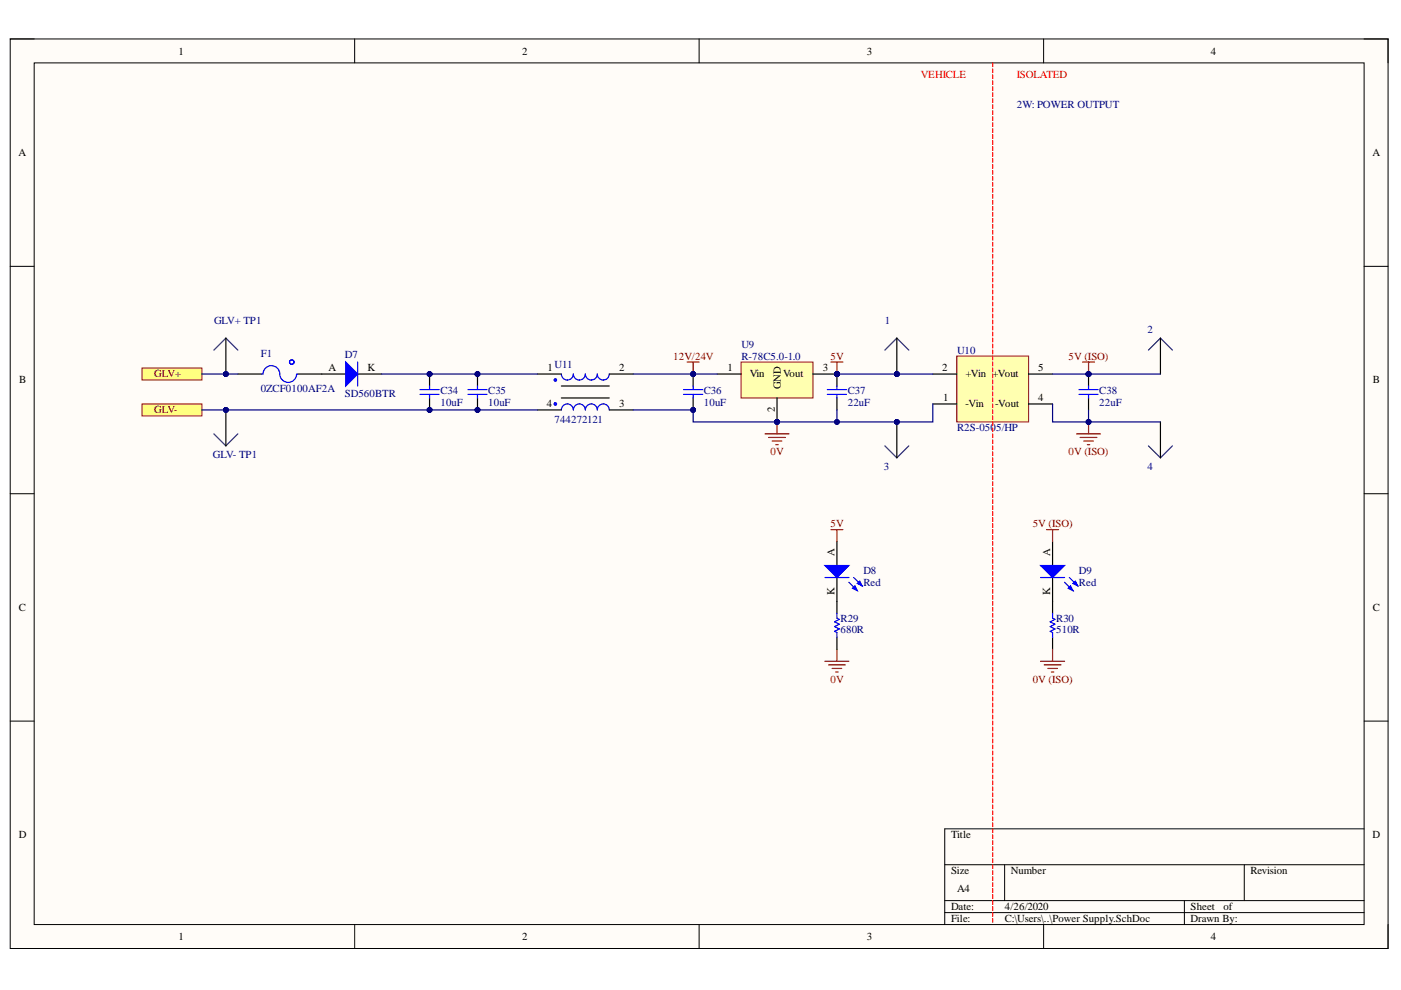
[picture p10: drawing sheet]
<svg xmlns="http://www.w3.org/2000/svg" width="297mm" height="210mm" viewBox="0 0 297 210" stroke-linecap="round" stroke-linejoin="round" font-family="sans-serif">
<path d="M2.2 8.3h292.1v192.8h-292.1z" fill-rule="evenodd" fill="#fffcf8"/>
<path d="M2.2 8.3h292.1v192.8h-292.1z" fill="none" stroke="#000" stroke-width=".21"/>
<path d="M7.2 13.3h282v182.7h-282z" fill-rule="evenodd" fill="#fffcf8"/>
<g fill="none" stroke="#000" stroke-width=".21">
<path d="M2.2 8.3h5M7.2 13.3h282v182.7h-282zM75.2 8.3v5M148.2 8.3v5M221.3 8.3v5M289.2 8.3h5.1v5M2.2 56.5h5M289.2 56.5h5.1M2.2 104.7h5M289.2 104.7h5.1M2.2 152.9h5M289.2 152.9h5.1"/>
<path d="M289.2 175.7h-88.9v20.3M75.2 196v5.1M148.2 196v5.1M200.3 183.3h88.9M200.3 191h88.9M200.3 193.5h88.9M213 183.3v7.7M221.3 196v5.1M251.1 191v5M263.8 183.3v7.7M294.3 196v5.1"/>
</g>
<circle cx="164.7" cy="89.5" r=".51" fill="#000080"/>
<circle cx="164.7" cy="89.5" r=".51" fill="none" stroke="#000080" stroke-width=".21"/>
<circle cx="177.4" cy="79.3" r=".51" fill="#000080"/>
<circle cx="177.4" cy="79.3" r=".51" fill="none" stroke="#000080" stroke-width=".21"/>
<path d="M157.1 76.8h15.3v7.6h-15.3z" fill-rule="evenodd" fill="#ffffb0"/>
<path d="M157.1 76.8h15.3v7.6h-15.3z" fill="none" stroke="#800000" stroke-width=".21"/>
<path d="M152 79.3h5.1M164.7 84.4v5.1" fill="none" stroke="#000" stroke-width=".25"/>
<circle cx="164.7" cy="89.5" r=".51" fill="#000080"/>
<circle cx="164.7" cy="89.5" r=".51" fill="none" stroke="#000080" stroke-width=".21"/>
<path d="M172.4 79.3h5" fill="none" stroke="#000" stroke-width=".25"/>
<circle cx="177.4" cy="79.3" r=".51" fill="#000080"/>
<circle cx="177.4" cy="79.3" r=".51" fill="none" stroke="#000080" stroke-width=".21"/>
<circle cx="147" cy="86.9" r=".51" fill="#000080"/>
<circle cx="147" cy="86.9" r=".51" fill="none" stroke="#000080" stroke-width=".21"/>
<circle cx="147" cy="79.3" r=".51" fill="#000080"/>
<circle cx="147" cy="79.3" r=".51" fill="none" stroke="#000080" stroke-width=".21"/>
<path d="M147 84.4v2.5" fill="none" stroke="#000" stroke-width=".25"/>
<circle cx="147" cy="86.9" r=".51" fill="#000080"/>
<circle cx="147" cy="86.9" r=".51" fill="none" stroke="#000080" stroke-width=".21"/>
<path d="M147 79.3v2.5" fill="none" stroke="#000" stroke-width=".25"/>
<circle cx="147" cy="79.3" r=".51" fill="#000080"/>
<circle cx="147" cy="79.3" r=".51" fill="none" stroke="#000080" stroke-width=".21"/>
<path d="M144.9 82.6h4.1M144.9 83.6h4.1M147 81.8v.8M147 83.6v.8" fill="none" stroke="#00f" stroke-width=".25"/>
<circle cx="177.4" cy="79.3" r=".51" fill="#000080"/>
<circle cx="177.4" cy="79.3" r=".51" fill="none" stroke="#000080" stroke-width=".21"/>
<path d="M177.4 79.3v2.5M177.4 84.4v2.5" fill="none" stroke="#000" stroke-width=".25"/>
<circle cx="177.4" cy="79.3" r=".51" fill="#000080"/>
<circle cx="177.4" cy="79.3" r=".51" fill="none" stroke="#000080" stroke-width=".21"/>
<path d="M175.4 82.6h4.1M175.4 83.6h4.1M177.4 81.8v.8M177.4 83.6v.8" fill="none" stroke="#00f" stroke-width=".25"/>
<path d="M202.9 75.5h15.2v14h-15.2z" fill-rule="evenodd" fill="#ffffb0"/>
<path d="M202.9 75.5h15.2v14h-15.2z" fill="none" stroke="#800000" stroke-width=".21"/>
<path d="M197.8 79.3h5.1M218.1 79.3h5.1M197.8 85.7h5.1M218.1 85.7h5.1" fill="none" stroke="#000" stroke-width=".25"/>
<circle cx="101.2" cy="86.9" r=".51" fill="#000080"/>
<circle cx="101.2" cy="86.9" r=".51" fill="none" stroke="#000080" stroke-width=".21"/>
<circle cx="101.2" cy="79.3" r=".51" fill="#000080"/>
<circle cx="101.2" cy="79.3" r=".51" fill="none" stroke="#000080" stroke-width=".21"/>
<path d="M101.2 84.4v2.5" fill="none" stroke="#000" stroke-width=".25"/>
<circle cx="101.2" cy="86.9" r=".51" fill="#000080"/>
<circle cx="101.2" cy="86.9" r=".51" fill="none" stroke="#000080" stroke-width=".21"/>
<path d="M101.2 79.3v2.5" fill="none" stroke="#000" stroke-width=".25"/>
<circle cx="101.2" cy="79.3" r=".51" fill="#000080"/>
<circle cx="101.2" cy="79.3" r=".51" fill="none" stroke="#000080" stroke-width=".21"/>
<path d="M99.2 82.6h4.1M99.2 83.6h4.1M101.2 81.8v.8M101.2 83.6v.8" fill="none" stroke="#00f" stroke-width=".25"/>
<circle cx="91.1" cy="86.9" r=".51" fill="#000080"/>
<circle cx="91.1" cy="86.9" r=".51" fill="none" stroke="#000080" stroke-width=".21"/>
<circle cx="91.1" cy="79.3" r=".51" fill="#000080"/>
<circle cx="91.1" cy="79.3" r=".51" fill="none" stroke="#000080" stroke-width=".21"/>
<path d="M91.1 84.4v2.5" fill="none" stroke="#000" stroke-width=".25"/>
<circle cx="91.1" cy="86.9" r=".51" fill="#000080"/>
<circle cx="91.1" cy="86.9" r=".51" fill="none" stroke="#000080" stroke-width=".21"/>
<path d="M91.1 79.3v2.5" fill="none" stroke="#000" stroke-width=".25"/>
<circle cx="91.1" cy="79.3" r=".51" fill="#000080"/>
<circle cx="91.1" cy="79.3" r=".51" fill="none" stroke="#000080" stroke-width=".21"/>
<path d="M89 82.6h4.1M89 83.6h4.1M91.1 81.8v.8M91.1 83.6v.8" fill="none" stroke="#00f" stroke-width=".25"/>
<circle cx="230.8" cy="79.3" r=".51" fill="#000080"/>
<circle cx="230.8" cy="79.3" r=".51" fill="none" stroke="#000080" stroke-width=".21"/>
<path d="M230.8 79.3v2.5M230.8 84.4v2.5" fill="none" stroke="#000" stroke-width=".25"/>
<circle cx="230.8" cy="79.3" r=".51" fill="#000080"/>
<circle cx="230.8" cy="79.3" r=".51" fill="none" stroke="#000080" stroke-width=".21"/>
<path d="M228.8 82.6h4M228.8 83.6h4M230.8 81.8v.8M230.8 83.6v.8" fill="none" stroke="#00f" stroke-width=".25"/>
<path d="M30.1 78h12.7v2.6h-12.7z" fill-rule="evenodd" fill="#ffff80"/>
<path d="M30.1 78h12.7v2.6h-12.7z" fill="none" stroke="#800000" stroke-width=".21"/>
<path d="M30.1 85.6h12.7v2.6h-12.7z" fill-rule="evenodd" fill="#ffff80"/>
<path d="M30.1 85.6h12.7v2.6h-12.7z" fill="none" stroke="#800000" stroke-width=".21"/>
<path d="M50.4 79.3h5.1M63.1 79.3h10.2M75.8 79.3h5.1" fill="none" stroke="#000" stroke-width=".25"/>
<g fill="none" stroke="#00f" stroke-width=".25">
<path d="M55.5 79.3h.3M55.8 79.3a1.78 1.78 0 0 1 1.8-1.8 1.78 1.78 0 0 1 1.7 1.8 1.78 1.78 0 0 0 1.8 1.8 1.78 1.78 0 0 0 1.8-1.7M62.9 79.3h.2"/>
<circle cx="61.9" cy="76.8" r=".48"/>
</g>
<path d="M73.3 76.8l2.5 2.5-2.5 2.5z" fill="#00f"/>
<path d="M73.3 76.8l2.5 2.5-2.5 2.5zM75.8 76.8v5M223.2 130.1v1l.5 .2-1 .5 1 .5-1 .6 1 .5-1 .5 .5 .2v1" fill="none" stroke="#00f" stroke-width=".25"/>
<path d="M223.2 114.8v5.1M223.2 122.4v7.7M223.2 135.1v2.6" fill="none" stroke="#000" stroke-width=".25"/>
<path d="M220.6 119.9h5.1l-2.5 2.5z" fill="#00f"/>
<path d="M220.6 119.9h5.1l-2.5 2.5zM225.7 123.5l1.8 1.7M226.7 122.4l1.8 1.8" fill="none" stroke="#00f" stroke-width=".25"/>
<path d="M226.5 124.7l.5-.5 .5 1z" fill="#00f"/>
<path d="M226.5 124.7l.5-.5 .5 1z" fill="none" stroke="#00f" stroke-width=".25"/>
<path d="M227.5 123.7l.5-.5 .5 1z" fill="#00f"/>
<path d="M220.6 122.4h5.1M227.5 123.7l.5-.5 .5 1z" fill="none" stroke="#00f" stroke-width=".25"/>
<path d="M221.9 112.3h2.5M223.2 112.3v2.5M223.2 137.7v2.5M220.6 140.2h5.1M221.4 141h3.5M222.2 141.7h2M222.9 142.5h.5" fill="none" stroke="#800000" stroke-width=".25"/>
<path d="M177.4 114.8v5.1M177.4 122.4v5.1" fill="none" stroke="#000" stroke-width=".25"/>
<path d="M174.9 119.9h5.1l-2.6 2.5z" fill="#00f"/>
<path d="M174.9 119.9h5.1l-2.6 2.5zM180 123.5l1.8 1.7M181 122.4l1.8 1.8" fill="none" stroke="#00f" stroke-width=".25"/>
<path d="M180.7 124.7l.6-.5 .5 1z" fill="#00f"/>
<path d="M180.7 124.7l.6-.5 .5 1z" fill="none" stroke="#00f" stroke-width=".25"/>
<path d="M181.8 123.7l.5-.5 .5 1z" fill="#00f"/>
<path d="M174.9 122.4h5.1M177.4 130.1v1l.6 .2-1.1 .5 1.1 .5-1.1 .6 1.1 .5-1.1 .5 .5 .2v1M181.8 123.7l.5-.5 .5 1z" fill="none" stroke="#00f" stroke-width=".25"/>
<path d="M229.5 76.8h2.6M230.8 76.8v2.5M176.2 112.3h2.5M177.4 112.3v2.5M177.4 137.7v2.5M174.9 140.2h5.1M175.7 141h3.5M176.4 141.7h2.1M177.2 142.5h.5" fill="none" stroke="#800000" stroke-width=".25"/>
<path d="M177.4 127.5v2.6M177.4 135.1v2.6" fill="none" stroke="#000" stroke-width=".25"/>
<circle cx="230.8" cy="79.3" r=".51" fill="#000080"/>
<circle cx="230.8" cy="79.3" r=".51" fill="none" stroke="#000080" stroke-width=".21"/>
<path d="M228.2 92h5.1M229 92.8h3.6M229.8 93.5h2M230.5 94.3h.5M230.8 89.5v2.5" fill="none" stroke="#800000" stroke-width=".25"/>
<circle cx="230.8" cy="89.5" r=".51" fill="#000080"/>
<circle cx="230.8" cy="89.5" r=".51" fill="none" stroke="#000080" stroke-width=".21"/>
<circle cx="190.1" cy="79.3" r=".51" fill="#000080"/>
<circle cx="190.1" cy="79.3" r=".51" fill="none" stroke="#000080" stroke-width=".21"/>
<path d="M187.6 74.2l2.5-2.5 2.6 2.5" fill="none" stroke="#073763" stroke-width=".25"/>
<path d="M190.1 71.7v7.6" fill="none" stroke="#000" stroke-width=".25"/>
<circle cx="190.1" cy="79.3" r=".51" fill="#000080"/>
<circle cx="190.1" cy="79.3" r=".51" fill="none" stroke="#000080" stroke-width=".21"/>
<circle cx="190.1" cy="89.5" r=".51" fill="#000080"/>
<circle cx="190.1" cy="89.5" r=".51" fill="none" stroke="#000080" stroke-width=".21"/>
<path d="M187.6 94.5l2.5 2.6 2.6-2.6" fill="none" stroke="#073763" stroke-width=".25"/>
<path d="M190.1 89.5v7.6" fill="none" stroke="#000" stroke-width=".25"/>
<circle cx="190.1" cy="89.5" r=".51" fill="#000080"/>
<circle cx="190.1" cy="89.5" r=".51" fill="none" stroke="#000080" stroke-width=".21"/>
<path d="M243.5 74.2l2.5-2.5 2.6 2.5M243.5 94.5l2.5 2.6 2.6-2.6" fill="none" stroke="#073763" stroke-width=".25"/>
<path d="M246 71.7v7.6M246 89.5v7.6" fill="none" stroke="#000" stroke-width=".25"/>
<circle cx="47.9" cy="86.9" r=".51" fill="#000080"/>
<circle cx="47.9" cy="86.9" r=".51" fill="none" stroke="#000080" stroke-width=".21"/>
<path d="M45.3 92l2.6 2.5 2.5-2.5" fill="none" stroke="#073763" stroke-width=".25"/>
<path d="M47.9 86.9v7.6" fill="none" stroke="#000" stroke-width=".25"/>
<circle cx="47.9" cy="86.9" r=".51" fill="#000080"/>
<circle cx="47.9" cy="86.9" r=".51" fill="none" stroke="#000080" stroke-width=".21"/>
<circle cx="47.9" cy="79.3" r=".51" fill="#000080"/>
<circle cx="47.9" cy="79.3" r=".51" fill="none" stroke="#000080" stroke-width=".21"/>
<path d="M45.3 74.2l2.6-2.5 2.5 2.5" fill="none" stroke="#073763" stroke-width=".25"/>
<path d="M47.9 71.7v7.6" fill="none" stroke="#000" stroke-width=".25"/>
<circle cx="47.9" cy="79.3" r=".51" fill="#000080"/>
<circle cx="47.9" cy="79.3" r=".51" fill="none" stroke="#000080" stroke-width=".21"/>
<path d="M176.2 76.8h2.5M177.4 76.8v2.5" fill="none" stroke="#800000" stroke-width=".25"/>
<circle cx="177.4" cy="79.3" r=".51" fill="#000080"/>
<circle cx="177.4" cy="79.3" r=".51" fill="none" stroke="#000080" stroke-width=".21"/>
<path d="M162.2 92h5.1M163 92.8h3.5M163.7 93.5h2.1M164.5 94.3h.5M164.7 89.5v2.5" fill="none" stroke="#800000" stroke-width=".25"/>
<circle cx="164.7" cy="89.5" r=".51" fill="#000080"/>
<circle cx="164.7" cy="89.5" r=".51" fill="none" stroke="#000080" stroke-width=".21"/>
<g fill="none" stroke="#f00" stroke-width=".25">
<path d="M210.5 13.3v.8M210.5 14.6v.8M210.5 15.9v.8M210.5 17.1v.8M210.5 18.4v.8M210.5 19.7v.8M210.5 20.9v.8M210.5 22.2v.8M210.5 23.5v.8M210.5 24.8v.7M210.5 26v.8M210.5 27.3v.8"/>
<path d="M210.5 28.6v.8M210.5 29.8v.8M210.5 31.1v.8M210.5 32.4v.8M210.5 33.6v.8M210.5 34.9v.8M210.5 36.2v.8M210.5 37.4v.8M210.5 38.7v.8M210.5 40v.8M210.5 41.2v.8M210.5 42.5v.8"/>
<path d="M210.5 43.8v.8M210.5 45v.8M210.5 46.3v.8M210.5 47.6v.8M210.5 48.9v.7M210.5 50.1v.8M210.5 51.4v.8M210.5 52.7v.8M210.5 53.9v.8M210.5 55.2v.8M210.5 56.5v.8M210.5 57.7v.8"/>
<path d="M210.5 59v.8M210.5 60.3v.8M210.5 61.5v.8M210.5 62.8v.8M210.5 64.1v.8M210.5 65.3v.8M210.5 66.6v.8M210.5 67.9v.8M210.5 69.2v.7M210.5 70.4v.8M210.5 71.7v.8M210.5 73v.8"/>
<path d="M210.5 74.2v.8M210.5 75.5v.8M210.5 76.8v.8M210.5 78v.8M210.5 79.3v.8M210.5 80.6v.8M210.5 81.8v.8M210.5 83.1v.8M210.5 84.4v.8M210.5 85.7v.7M210.5 86.9v.8M210.5 88.2v.8"/>
<path d="M210.5 89.5v.8M210.5 90.7v.8M210.5 92v.8M210.5 93.3v.8M210.5 94.5v.8M210.5 95.8v.8M210.5 97.1v.8M210.5 98.3v.8M210.5 99.6v.8M210.5 100.9v.8M210.5 102.1v.8M210.5 103.4v.8"/>
<path d="M210.5 104.7v.8M210.5 106v.7M210.5 107.2v.8M210.5 108.5v.8M210.5 109.8v.8M210.5 111v.8M210.5 112.3v.8M210.5 113.6v.8M210.5 114.8v.8M210.5 116.1v.8M210.5 117.4v.8M210.5 118.6v.8"/>
<path d="M210.5 119.9v.8M210.5 121.2v.8M210.5 122.4v.8M210.5 123.7v.8M210.5 125v.8M210.5 126.2v.8M210.5 127.5v.8M210.5 128.8v.8M210.5 130.1v.7M210.5 131.3v.8M210.5 132.6v.8M210.5 133.9v.8"/>
<path d="M210.5 135.1v.8M210.5 136.4v.8M210.5 137.7v.8M210.5 138.9v.8M210.5 140.2v.8M210.5 141.5v.8M210.5 142.7v.8M210.5 144v.8M210.5 145.3v.8M210.5 146.5v.8M210.5 147.8v.8M210.5 149.1v.8"/>
<path d="M210.5 150.4v.7M210.5 151.6v.8M210.5 152.9v.8M210.5 154.2v.8M210.5 155.4v.8M210.5 156.7v.8M210.5 158v.8M210.5 159.2v.8M210.5 160.5v.8M210.5 161.8v.8M210.5 163v.8M210.5 164.3v.8"/>
<path d="M210.5 165.6v.8M210.5 166.9v.7M210.5 168.1v.8M210.5 169.4v.8M210.5 170.7v.8M210.5 171.9v.8M210.5 173.2v.8M210.5 174.5v.8M210.5 175.7v.8M210.5 177v.8M210.5 178.3v.8M210.5 179.5v.8"/>
<path d="M210.5 180.8v.8M210.5 182.1v.8M210.5 183.3v.8M210.5 184.6v.8M210.5 185.9v.8M210.5 187.2v.7M210.5 188.4v.8M210.5 189.7v.8M210.5 191v.8M210.5 192.2v.8M210.5 193.5v.8M210.5 194.8v.8"/>
</g>
<path d="M145.7 76.8h2.5M147 76.8v2.5" fill="none" stroke="#800000" stroke-width=".25"/>
<circle cx="147" cy="79.3" r=".51" fill="#000080"/>
<circle cx="147" cy="79.3" r=".51" fill="none" stroke="#000080" stroke-width=".21"/>
<g fill="none" stroke="#00f" stroke-width=".25">
<path d="M119 79.3a1.27 1.27 0 0 0 1.3 1.3 1.27 1.27 0 0 0 1.3-1.3 1.27 1.27 0 0 0 1.2 1.3 1.27 1.27 0 0 0 1.3-1.3 1.27 1.27 0 0 0 1.3 1.3 1.27 1.27 0 0 0 1.2-1.3 1.27 1.27 0 0 0 1.3 1.3 1.27 1.27 0 0 0 1.3-1.3M119 86.9a1.27 1.27 0 0 1 1.3-1.3 1.27 1.27 0 0 1 1.3 1.3 1.27 1.27 0 0 1 1.2-1.3 1.27 1.27 0 0 1 1.3 1.3 1.27 1.27 0 0 1 1.3-1.3 1.27 1.27 0 0 1 1.2 1.3 1.27 1.27 0 0 1 1.3-1.3 1.27 1.27 0 0 1 1.3 1.3"/>
<circle cx="117.7" cy="85.6" r=".24"/>
<circle cx="117.7" cy="80.6" r=".24"/>
</g>
<path d="M113.9 79.3h5.1M129.2 79.3h5.1M113.9 86.9h5.1M119 81.8h10.2M119 84.4h10.2M129.2 86.9h5.1" fill="none" stroke="#000" stroke-width=".25"/>
<path d="M134.3 79.3h17.7" fill="none" stroke="#000080" stroke-width=".25"/>
<circle cx="147" cy="79.3" r=".51" fill="#000080"/>
<circle cx="147" cy="79.3" r=".51" fill="none" stroke="#000080" stroke-width=".21"/>
<path d="M177.4 79.3h12.7" fill="none" stroke="#000080" stroke-width=".25"/>
<circle cx="190.1" cy="79.3" r=".51" fill="#000080"/>
<circle cx="190.1" cy="79.3" r=".51" fill="none" stroke="#000080" stroke-width=".21"/>
<circle cx="177.4" cy="79.3" r=".51" fill="#000080"/>
<circle cx="177.4" cy="79.3" r=".51" fill="none" stroke="#000080" stroke-width=".21"/>
<path d="M223.2 85.7v3.8h7.6v-2.6" fill="none" stroke="#000080" stroke-width=".25"/>
<circle cx="230.8" cy="89.5" r=".51" fill="#000080"/>
<circle cx="230.8" cy="89.5" r=".51" fill="none" stroke="#000080" stroke-width=".21"/>
<path d="M42.8 86.9h71.1" fill="none" stroke="#000080" stroke-width=".25"/>
<circle cx="101.2" cy="86.9" r=".51" fill="#000080"/>
<circle cx="101.2" cy="86.9" r=".51" fill="none" stroke="#000080" stroke-width=".21"/>
<circle cx="91.1" cy="86.9" r=".51" fill="#000080"/>
<circle cx="91.1" cy="86.9" r=".51" fill="none" stroke="#000080" stroke-width=".21"/>
<circle cx="47.9" cy="86.9" r=".51" fill="#000080"/>
<circle cx="47.9" cy="86.9" r=".51" fill="none" stroke="#000080" stroke-width=".21"/>
<path d="M80.9 79.3h33" fill="none" stroke="#000080" stroke-width=".25"/>
<circle cx="91.1" cy="79.3" r=".51" fill="#000080"/>
<circle cx="91.1" cy="79.3" r=".51" fill="none" stroke="#000080" stroke-width=".21"/>
<circle cx="101.2" cy="79.3" r=".51" fill="#000080"/>
<circle cx="101.2" cy="79.3" r=".51" fill="none" stroke="#000080" stroke-width=".21"/>
<path d="M42.8 79.3h7.6" fill="none" stroke="#000080" stroke-width=".25"/>
<circle cx="47.9" cy="79.3" r=".51" fill="#000080"/>
<circle cx="47.9" cy="79.3" r=".51" fill="none" stroke="#000080" stroke-width=".21"/>
<path d="M230.8 79.3h15.2" fill="none" stroke="#000080" stroke-width=".25"/>
<circle cx="230.8" cy="79.3" r=".51" fill="#000080"/>
<circle cx="230.8" cy="79.3" r=".51" fill="none" stroke="#000080" stroke-width=".21"/>
<path d="M230.8 89.5h15.2" fill="none" stroke="#000080" stroke-width=".25"/>
<circle cx="230.8" cy="89.5" r=".51" fill="#000080"/>
<circle cx="230.8" cy="89.5" r=".51" fill="none" stroke="#000080" stroke-width=".21"/>
<path d="M190.1 79.3h7.7" fill="none" stroke="#000080" stroke-width=".25"/>
<circle cx="190.1" cy="79.3" r=".51" fill="#000080"/>
<circle cx="190.1" cy="79.3" r=".51" fill="none" stroke="#000080" stroke-width=".21"/>
<path d="M223.2 79.3h7.6" fill="none" stroke="#000080" stroke-width=".25"/>
<circle cx="230.8" cy="79.3" r=".51" fill="#000080"/>
<circle cx="230.8" cy="79.3" r=".51" fill="none" stroke="#000080" stroke-width=".21"/>
<path d="M177.4 86.9v2.6" fill="none" stroke="#000080" stroke-width=".25"/>
<circle cx="177.4" cy="89.5" r=".51" fill="#000080"/>
<circle cx="177.4" cy="89.5" r=".51" fill="none" stroke="#000080" stroke-width=".21"/>
<path d="M197.8 85.7v3.8h-50.8v-2.6h-12.7" fill="none" stroke="#000080" stroke-width=".25"/>
<circle cx="190.1" cy="89.5" r=".51" fill="#000080"/>
<circle cx="190.1" cy="89.5" r=".51" fill="none" stroke="#000080" stroke-width=".21"/>
<circle cx="177.4" cy="89.5" r=".51" fill="#000080"/>
<circle cx="177.4" cy="89.5" r=".51" fill="none" stroke="#000080" stroke-width=".21"/>
<circle cx="164.7" cy="89.5" r=".51" fill="#000080"/>
<circle cx="164.7" cy="89.5" r=".51" fill="none" stroke="#000080" stroke-width=".21"/>
<circle cx="147" cy="86.9" r=".51" fill="#000080"/>
<circle cx="147" cy="86.9" r=".51" fill="none" stroke="#000080" stroke-width=".21"/>
<g font-size="2.3">
<text x="37.9" y="11.6">1</text>
<text x="110.7" y="11.6">2</text>
<text x="183.8" y="11.6">3</text>
<text x="256.7" y="11.6">4</text>
<text x="3.9" y="33.1">A</text>
<text x="291" y="33.1">A</text>
<text x="4.1" y="81.3">B</text>
<text x="69.6" y="78.8">A</text>
<text x="77.9" y="78.8">K</text>
<text x="116.1" y="78.8">1</text>
<text x="131.2" y="78.8">2</text>
<text x="154.2" y="78.8">1</text>
<text x="159" y="80">Vin</text>
<text x="165.6" y="82.6" transform="rotate(-90 165.6 82.6)">GND</text>
<text x="166.1" y="80">Vout</text>
<text x="174.4" y="78.8">3</text>
<text x="199.8" y="78.8">2</text>
<text x="204.7" y="80">+Vin +Vout</text>
<text x="220.1" y="78.8">5</text>
<text x="291" y="81.3">B</text>
<text x="115.9" y="86.4">4</text>
<text x="131.2" y="86.4">3</text>
<text x="164.3" y="87.5" transform="rotate(-90 164.3 87.5)">2</text>
<text x="199.9" y="85.1">1</text>
<text x="204.7" y="86.4">-Vin</text>
<text x="211" y="86.4">-Vout</text>
<text x="220.1" y="85.1">4</text>
<text x="177" y="117.8" transform="rotate(-90 177 117.8)">A</text>
<text x="222.7" y="117.8" transform="rotate(-90 222.7 117.8)">A</text>
<text x="4" y="129.5">C</text>
<text x="177" y="126.1" transform="rotate(-90 177 126.1)">K</text>
<text x="222.7" y="126.1" transform="rotate(-90 222.7 126.1)">K</text>
<text x="291" y="129.5">C</text>
<text x="4" y="177.7">D</text>
<text x="201.6" y="177.7">Title</text>
<text x="291" y="177.7">D</text>
<text x="201.6" y="185.4">Size</text>
<text x="214.3" y="185.4">Number</text>
<text x="265.1" y="185.4">Revision</text>
<text x="202.9" y="189.2">A4</text>
<text x="201.6" y="193">Date:</text>
<text x="201.6" y="195.5">File:</text>
<text x="213" y="193">4/26/2020</text>
<text x="213" y="195.5">C:\Users\..\Power Supply.SchDoc</text>
<text x="252.4" y="193">Sheet</text>
<text x="252.4" y="195.5">Drawn By:</text>
<text x="259.4" y="193">of</text>
<text x="37.9" y="199.3">1</text>
<text x="110.7" y="199.3">2</text>
<text x="183.8" y="199.3">3</text>
<text x="256.7" y="199.3">4</text>
</g>
<g font-size="2.3" fill="#f00">
<text x="195.2" y="16.6">VEHICLE</text>
<text x="215.6" y="16.6">ISOLATED</text>
</g>
<g font-size="2.3" fill="#000080">
<text x="215.6" y="23">2W: POWER OUTPUT</text>
<text x="45.4" y="68.6">GLV+ TP1</text>
<text x="187.6" y="68.6">1</text>
<text x="243.3" y="70.7">2</text>
<text x="55.3" y="75.7">F1</text>
<text x="73.1" y="76">D7</text>
<text x="157.2" y="73.7">U9</text>
<text x="157.2" y="76.2">R-78C5.0-1.0</text>
<text x="202.9" y="75">U10</text>
<text x="55.3" y="83.1">0ZCF0100AF2A</text>
<text x="93.4" y="83.6">C34</text>
<text x="103.5" y="83.6">C35</text>
<text x="117.6" y="78">U11</text>
<text x="149.2" y="83.6">C36</text>
<text x="179.7" y="83.6">C37</text>
<text x="233.1" y="83.6">C38</text>
<text x="73.1" y="84.1">SD560BTR</text>
<text x="93.4" y="86.1">10uF</text>
<text x="103.5" y="86.1">10uF</text>
<text x="117.6" y="89.7">744272121</text>
<text x="149.2" y="86.1">10uF</text>
<text x="179.7" y="86.1">22uF</text>
<text x="233.1" y="86.1">22uF</text>
<text x="202.9" y="91.4">R2S-0505/HP</text>
<text x="45.1" y="97.1">GLV- TP1</text>
<text x="187.4" y="99.6">3</text>
<text x="243.3" y="99.6">4</text>
<text x="183" y="121.6">D8</text>
<text x="183" y="124.2">Red</text>
<text x="228.8" y="121.6">D9</text>
<text x="228.8" y="124.2">Red</text>
<text x="178.2" y="131.8">R29</text>
<text x="223.9" y="131.8">R30</text>
<text x="178.2" y="134.3">680R</text>
<text x="223.9" y="134.3">510R</text>
</g>
<g font-size="2.3" fill="#800000">
<text x="142.7" y="76.2">12V/24V</text>
<text x="176.1" y="76.2">5V</text>
<text x="226.6" y="76.2">5V (ISO)</text>
<text x="32.7" y="80">GLV+</text>
<text x="32.7" y="87.6">GLV-</text>
<text x="163.4" y="96.6">0V</text>
<text x="226.6" y="96.6">0V (ISO)</text>
<text x="176.1" y="111.8">5V</text>
<text x="219" y="111.8">5V (ISO)</text>
<text x="176.1" y="144.8">0V</text>
<text x="219" y="144.8">0V (ISO)</text>
</g>
</svg>
